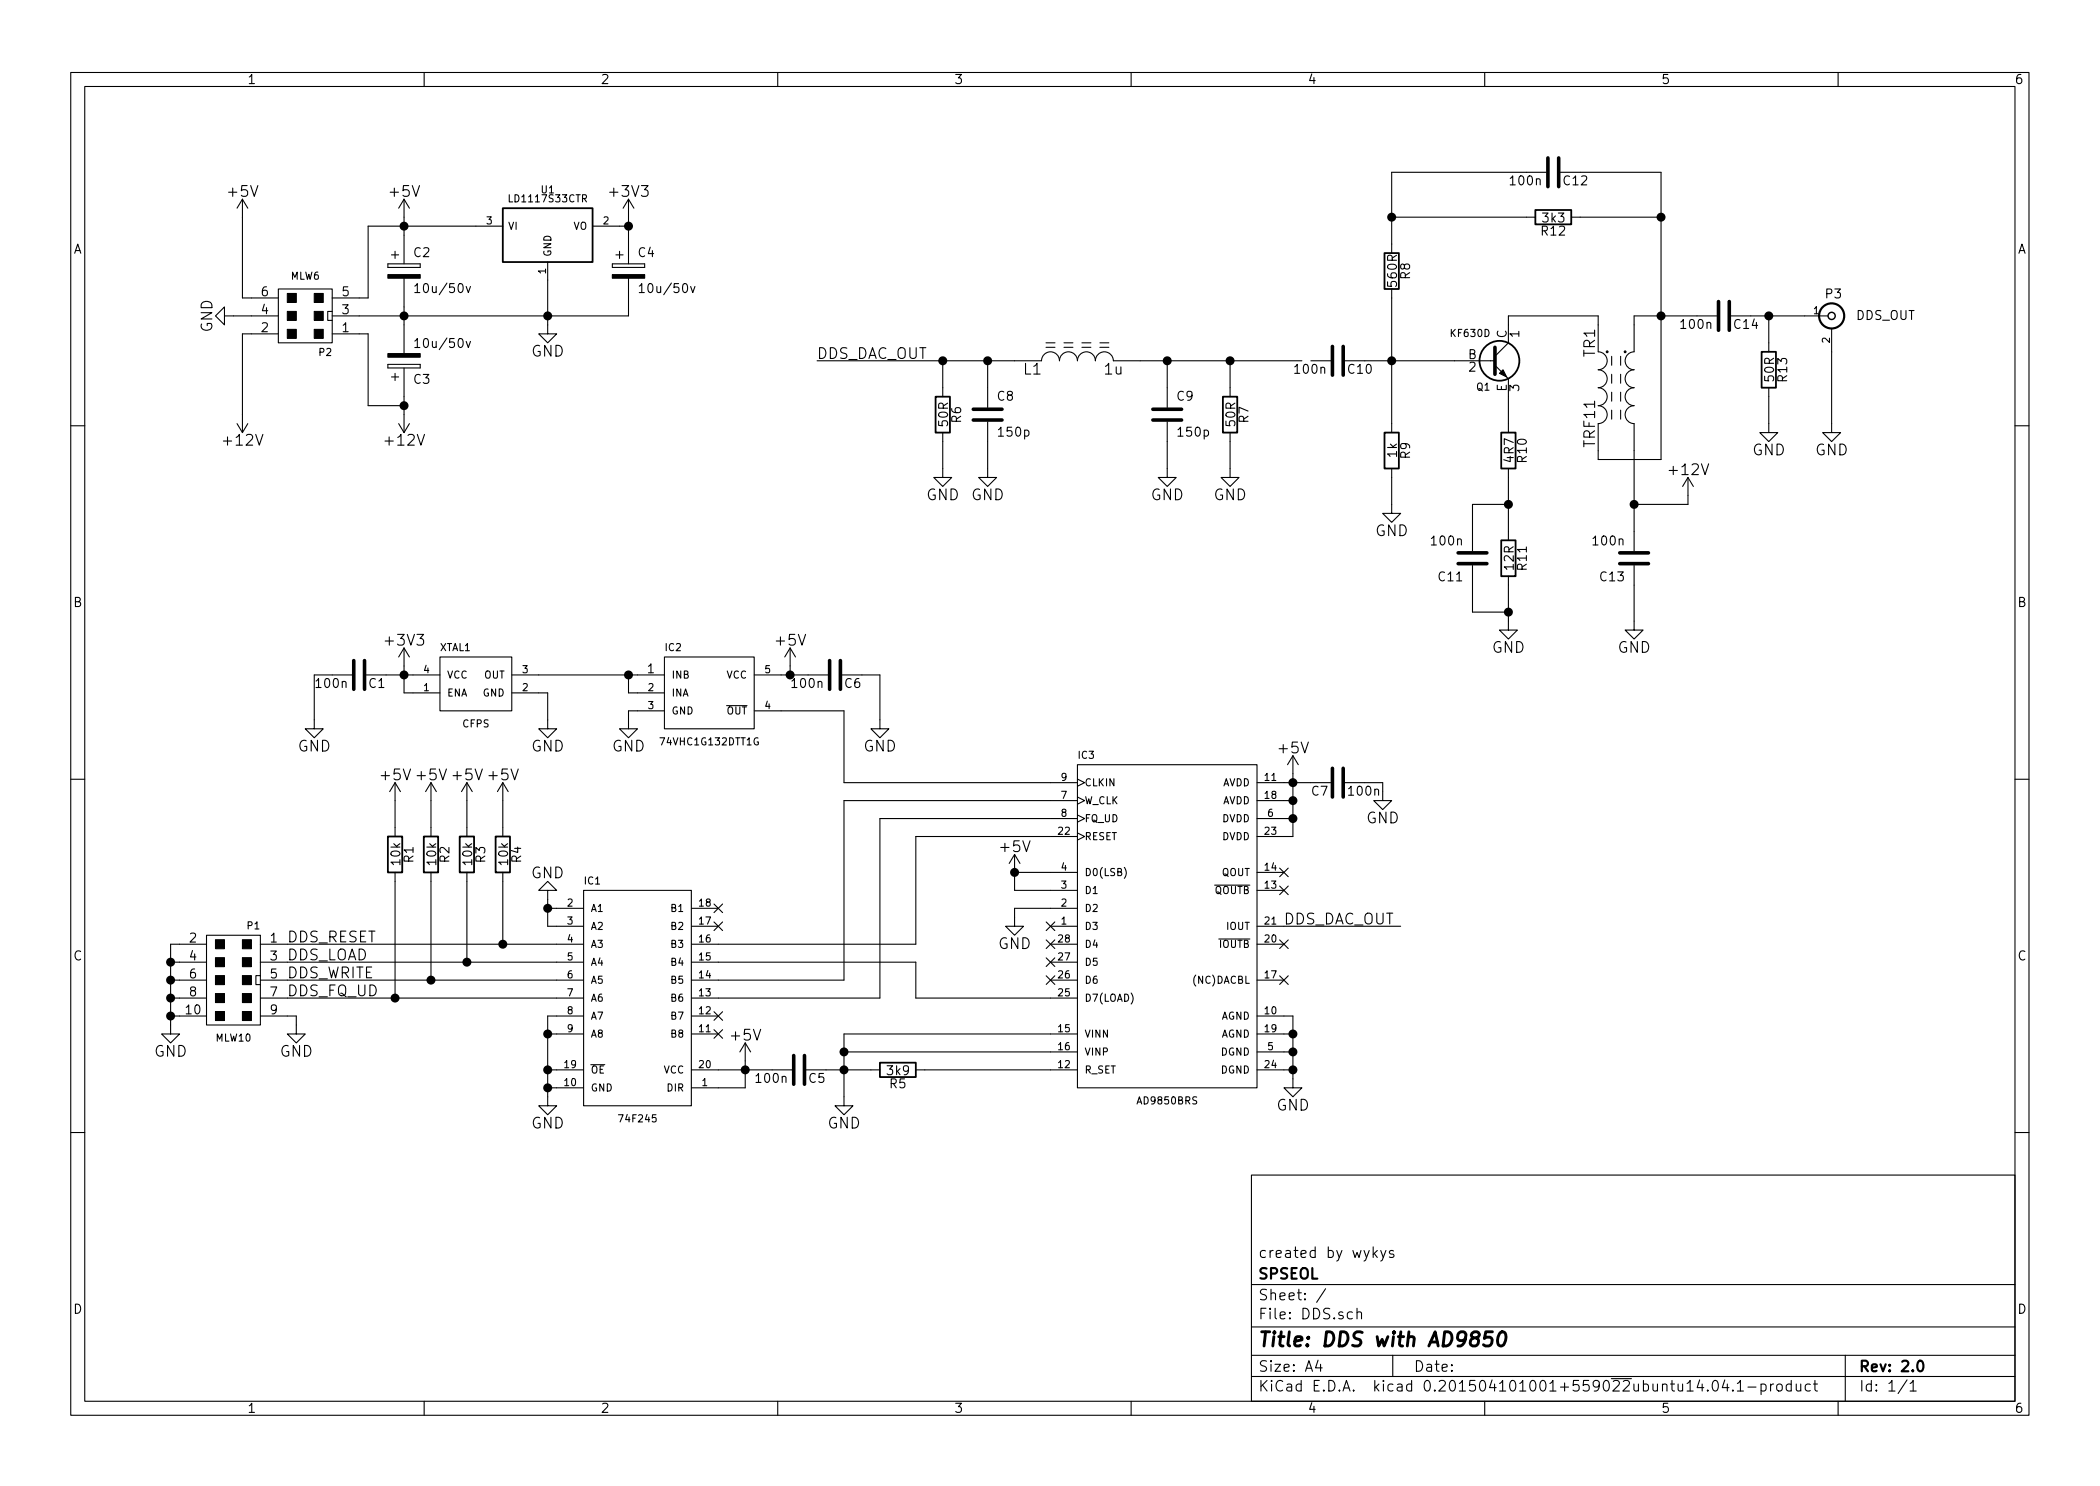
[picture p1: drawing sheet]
<svg xmlns="http://www.w3.org/2000/svg" width="297mm" height="210mm" viewBox="0 0 297 210" stroke-linecap="round" stroke-linejoin="round" font-family="sans-serif">
<g fill="none" stroke="#000" stroke-width=".15">
<path d="M10 10.3h277v189.9h-277zM12 12.2h273v186.1h-273zM60 10.3v1.9M110 10.3v1.9M160 10.3v1.9M210 10.3v1.9M260 10.3v1.9M34.3 28.2v14h5.1M34.3 28.2l-.8 1.3M34.3 28.2l.8 1.3M54.9 37.3v.5zM54.9 37.8h4.5z"/>
<path d="M54.9 37.3h4.5zM55.4 36.1h1zM55.9 35.6v1zM57.1 28.2v9.1M57.1 39.4v10.6M57.1 28.2l-.7 1.3M57.1 28.2l.8 1.3M59.4 37.3v.5zM71.1 32h-19v10.2h-5.1M77.5 37.1v10.1h1.2l-1.2 1.3-1.3-1.3h1.3M83.8 32h5.1M86.6 37.3v.5z"/>
<path d="M86.6 37.8h4.6zM86.6 37.3h4.6zM87.1 36.1h1zM87.6 35.6v1zM88.9 39.4v5.3h-41.9M88.9 28.2v9.1M88.9 28.2l-.8 1.3M88.9 28.2l.8 1.3M91.2 37.3v.5zM196.8 30.7h20.4M218.7 24.4h-21.9v11.4M222.2 30.7h12.7"/>
<path d="M223.5 24.4h11.4v40.6h-8.8v-5.1a1.27 1.27 0 0 0 1.2-1.2 1.27 1.27 0 0 0-1.2-1.3 1.27 1.27 0 0 0 1.2-1.3 1.27 1.27 0 0 0-1.2-1.2 1.27 1.27 0 0 0 1.2-1.3 1.27 1.27 0 0 0-1.2-1.3 1.27 1.27 0 0 0 1.2-1.3 1.27 1.27 0 0 0-1.2-1.2v-5.1h-12.7v3.8l-1.9 1.9M31.7 44.7v-1.3l-1.2 1.3 1.2 1.3v-1.3h7.7M33.5 59.9l.8 1.3M35.1 59.9l-.8 1.3M39.4 40.9h7.6v7.6h-7.6zM39.4 47.2h-5.1v14M47 44.1h-.6v1.2h.6M47 47.2h5.1v10.2h5M54.9 51.6v.5zM54.9 51.6h4.5zM54.9 52.1h4.5zM55.4 53.3h1z"/>
<path d="M55.9 52.8v1zM56.4 59.9l.7 1.3M57.1 52.1v9.1M57.9 59.9l-.8 1.3M58.7 40.5l.3-.4v1.3M58.7 48.3l.3-.4v1.3M58.7 41.4h.7M58.7 49.2h.7M59.4 51.6v.5zM65.9 40.5l.3 .9 .3-.9M65.9 48.3l.3 .9 .3-.9M90.4 40.5l.4-.4v1.3"/>
<path d="M90.4 41.4h.7M97.7 40.5l.3 .9 .3-.9M115.6 51h31.7a1.27 1.27 0 0 1 1.3-1.2 1.27 1.27 0 0 1 1.3 1.2 1.27 1.27 0 0 1 1.2-1.2 1.27 1.27 0 0 1 1.3 1.2 1.27 1.27 0 0 1 1.3-1.2 1.27 1.27 0 0 1 1.2 1.2 1.27 1.27 0 0 1 1.3-1.2 1.27 1.27 0 0 1 1.3 1.2h26.6M133.3 51v5.1M139.7 59.7v7.9h1.3l-1.3 1.2-1.3-1.2h1.3M139.7 51v6.7M148 49.1h1.2M148 48.5h1.2M150.5 49.1h1.3M150.5 48.5h1.3M153 49.1h1.3M153 48.5h1.3"/>
<path d="M155.6 49.1h1.2M155.6 48.5h1.2M165.1 59.7v7.9h1.3l-1.3 1.2-1.3-1.2h1.3M165.1 51v6.7M174 51v5.1M185.4 51h2.8M193 51h18.5M196.8 40.9v20.3M211.5 51.7l1.9 1.9v7.6M228 50.4v1.3M228 53v1.2M228 55.5v1.3"/>
<path d="M228 58v1.3M229.2 50.4v1.3M229.2 53v1.2M229.2 55.5v1.3M229.2 58v1.3M242.8 44.7h-11.7v5.1a1.27 1.27 0 0 0-1.2 1.2 1.27 1.27 0 0 0 1.2 1.3 1.27 1.27 0 0 0-1.2 1.3 1.27 1.27 0 0 0 1.2 1.3 1.27 1.27 0 0 0-1.2 1.2 1.27 1.27 0 0 0 1.2 1.3 1.27 1.27 0 0 0-1.2 1.3 1.27 1.27 0 0 0 1.2 1.2v18.1M247.6 44.7h11M250.2 54.9v6.3h1.3l-1.3 1.3-1.3-1.3h1.3M250.2 44.7v5.1M259.1 46.5v14.7h1.2l-1.2 1.3-1.3-1.3h1.3M10 60.2h2M133.3 61.2v6.4h1.3l-1.3 1.2-1.2-1.2h1.2"/>
<path d="M174 61.2v6.4h1.3l-1.3 1.2-1.3-1.2h1.3M196.8 66.3v6.3h1.3l-1.3 1.3-1.2-1.3h1.2M213.4 66.3v10.1M213.4 71.4h-5.1v6.6M238.8 67.6l-.8 1.2M238.8 67.6v3.8h-7.7M238.8 67.6l.7 1.2M285 60.2h2M44.4 95.5v7.6h1.3l-1.3 1.3-1.2-1.3h1.2M47 95.5h2.8M54.6 95.5h7.6M57.1 91.7v6.3h5.1"/>
<path d="M57.1 91.7l-.7 1.3M57.1 91.7l.8 1.3M62.2 93h10.2v7.6h-10.2zM72.4 98h5.1v5.1h1.2l-1.2 1.3-1.3-1.3h1.3M72.4 95.5h21.6M88.9 95.5v2.5h5.1M94 93h12.7v10.1h-12.7zM102.8 99.8h2.9M106.7 95.5h10.4M111.8 91.7l-.8 1.3M111.8 91.7v3.8M111.8 91.7l.7 1.3"/>
<path d="M121.9 95.5h2.6v7.6h1.2l-1.2 1.3-1.3-1.3h1.3M208.3 80v6.6h5.1M213.4 81.5v7.6h1.2l-1.2 1.3-1.3-1.3h1.3M231.1 80v9.1h1.3l-1.3 1.3-1.2-1.3h1.2M10 110.3h2M55.9 110.7v7.7M55.9 110.7l-.8 1.3M55.9 110.7l.7 1.3M61 110.7v7.7M61 110.7l-.8 1.3M61 110.7l.7 1.3M66 110.7v7.7"/>
<path d="M66 110.7l-.7 1.3M66 110.7l.8 1.3M71.1 110.7v7.7M71.1 110.7l-.7 1.3M71.1 110.7l.8 1.3M94 100.6h-5.1v2.5h1.3l-1.3 1.3-1.3-1.3h1.3M106.7 100.6h12.7v10.1h33M152.4 108.2h25.4v45.7h-25.4zM152.4 112.8l1 .5-1 .5M152.4 115.3l1 .5-1 .5M152.4 110.2l1 .5-1 .5M152.4 117.9l1 .5-1 .5"/>
<path d="M152.4 118.4h-22.9v15.2h-31.7M152.4 113.3h-33v25.4h-21.6M152.4 115.8h-27.9v25.4h-26.7M177.8 115.8h5.1M177.8 113.3h5.1M177.8 110.7h7.6M182.9 106.9v11.5h-5.1M182.9 106.9l-.8 1.3M182.9 106.9l.7 1.3M190.2 110.7h5.4v2.6h1.2l-1.2 1.2-1.3-1.2h1.3M285 110.3h2M24.1 136.1h5.1"/>
<path d="M24.1 138.7h5.1M29.2 132.3h7.6v12.7h-7.6zM29.2 133.6h-5.1v12.7h1.3l-1.3 1.3-1.2-1.3h1.2M36.8 138h-.6v1.3h.6M36.8 133.6h45.7M36.8 136.1h45.7M36.8 138.7h45.7M55.9 123.4v17.8M61 123.4v15.3M66 123.4v12.7M71.1 123.4v10.2M77.5 126h1.2l-1.2-1.3-1.3 1.3h1.3v5.1h5"/>
<path d="M77.5 128.5h5M82.5 126h15.3v30.5h-15.3zM97.8 128.5h3.8M97.8 131.1h3.8M97.8 136.1h31.7v5.1h22.9M101 127.9l1.2 1.2M101 130.4l1.2 1.3M102.2 127.9l-1.2 1.2M102.2 130.4l-1.2 1.3M143.5 120.9v5.1h8.9M143.5 123.4h8.9M143.5 120.9l-.8 1.3"/>
<path d="M143.5 120.9l.8 1.3M148 130.4l1.2 1.3M148 133l1.2 1.2M148 135.5l1.2 1.2M148 138.1l1.2 1.2M148.6 131.1h3.8M148.6 133.6h3.8M148.6 136.1h3.8M148.6 138.7h3.8M149.2 130.4l-1.2 1.3M149.2 133l-1.2 1.2M149.2 135.5l-1.2 1.2"/>
<path d="M149.2 138.1l-1.2 1.2M152.4 128.5h-8.9v2.6h1.3l-1.3 1.2-1.3-1.2h1.3M159 122.7a1.2 1.2 0 0 1 0 1.6M171.8 125.2h5M172.4 132.9h4.4M177.8 131.1h20.3M177.8 133.6h3.8M177.8 138.7h3.8M177.8 126h3.8M177.8 123.4h3.8M181 122.8l1.2 1.2M181 133l1.2 1.2"/>
<path d="M181 138.1l1.2 1.2M181 125.4l1.2 1.2M182.2 122.8l-1.2 1.2M182.2 133l-1.2 1.2M182.2 138.1l-1.2 1.2M182.2 125.4l-1.2 1.2M24.1 141.2h5.1M24.1 143.8h5.1M36.8 143.8h5.1v2.5h1.3l-1.3 1.3-1.3-1.3h1.3M36.8 141.2h45.7M77.5 153.9h5M77.5 146.3h5"/>
<path d="M77.5 151.4h5M82.5 143.8h-5v12.7h1.2l-1.2 1.2-1.3-1.2h1.3M97.8 143.8h3.8M97.8 146.3h3.8M97.8 151.4h14.2M101 145.7l1.2 1.2M101 143.1l1.2 1.3M102.2 145.7l-1.2 1.2M102.2 143.1l-1.2 1.3M105.4 147.6v6.3h-7.6M105.4 147.6l-.8 1.2M105.4 147.6l.8 1.2"/>
<path d="M116.8 151.4h7.7M119.4 148.8h33M129.5 151.4h22.9M152.4 146.3h-33v10.2h1.2l-1.2 1.2-1.3-1.2h1.3M177.8 143.8h5.1v10.1h1.2l-1.2 1.3-1.3-1.3h1.3M177.8 146.3h5.1M177.8 151.4h5.1M177.8 148.8h5.1M10 160.2h2M177 166.3h108v32h-108zM194.4 177.4l.4 .5M194.8 176.9l-.6 .6"/>
<path d="M195.3 176.9l.4 1M196 176.9l-.5 1.4-.2 .1M197.1 177a.37 .37 0 0 0-.6 .1v.1a.54 .54 0 0 0 .6 .3l.1 .1-.1 .2-.1 .1-.5-.1M285 160.2h2M60 198.3v1.9M110 198.3v1.9M160 198.3v1.9M177 194.8h108M177 191.8h108M177 187.8h108M177 181.8h108M186.4 192.5l-.3 1h.9"/>
<path d="M186.8 193v1M187.5 182.3l-1.3 2M191.9 185.7a.38 .38 0 0 1 .7 .1v.8M191.9 185.1v1.5M197 191.8v3M210 198.3v1.9M242.3 195.5a.35 .35 0 0 1 .4-.2 .35 .35 0 0 1 .3 .3 .77 .77 0 0 1-.5 1.2 .9 .9 0 0 1-.2-1.3zM244 195.2l-.4 1.1h1M244.3 195.8v1M245.1 196.7h.1l-.1 .1-.1-.1h.1v.1M245.7 195.8l.5-.5v1.5M245.7 196.8h.9"/>
<path d="M247.2 196.3h1.2M249.1 195.9a.48 .48 0 0 1 .6 .1l.1 .1-.1 .6a.48 .48 0 0 1-.6 0M249.1 195.8v1.5M250.4 195.8v1M250.9 195.8l-.3 .1-.2 .2M251.4 196a.41 .41 0 0 1 .7 .1v.4a.41 .41 0 0 1-.4 .3 .41 .41 0 0 1-.4-.3zM253.4 195.9l-.5-.1-.2 .3v.6l.2 .1 .5-.1M253.4 195.3v1.5M254.1 195.8l.1 .9a.4 .4 0 0 0 .5 0M254.7 195.8v1M256.1 195.9l-.5-.1-.3 .3 .1 .6 .2 .1 .5-.1M256.5 195.8h.6"/>
<path d="M256.7 195.3v1.3l.2 .2h.2M260 198.3v1.9M261 191.8v6.5M269.7 195.2l-1.2 2M270.2 195.8l.4-.5v1.5M270.2 196.8h.8"/>
</g>
<g fill="none" stroke="#000" stroke-width=".3">
<path d="M271.3 192.7a.35 .35 0 0 1 .4-.2 .35 .35 0 0 1 .3 .3 .77 .77 0 0 1-.4 1.2 .9 .9 0 0 1-.3-1.3z"/>
<circle cx="259.1" cy="44.7" r="1.78"/>
</g>
<path d="M211.1 188.4h-.9l-.2 1 .3-.2h.4l.3 .2a.82 .82 0 0 1-.2 .9l-.2 .1h-.5l-.3-.1M212.1 188.6a.46 .46 0 0 1 .5-.2 .46 .46 0 0 1 .4 .4 1.38 1.38 0 0 1-.6 1.6 .45 .45 0 0 1-.5-.3 1.87 1.87 0 0 1 .2-1.5z" fill="none" stroke="#000" stroke-width=".41"/>
<g fill="#000" stroke="#000" stroke-width=".15">
<path d="M54.9 38.9h4.5v.5h-4.5zM86.6 38.9h4.6v.5h-4.6zM40.6 41.5h1.3v1.3h-1.3zM40.6 44.1h1.3v1.2h-1.3zM40.6 46.6h1.3v1.3h-1.3zM44.4 41.5h1.3v1.3h-1.3zM44.4 44.1h1.3v1.2h-1.3zM44.4 46.6h1.3v1.3h-1.3zM54.9 50h4.5v.5h-4.5zM212.1 52.8l.5-.5 .5 1zM30.5 138h1.2v1.3h-1.2zM30.5 135.5h1.2v1.3h-1.2z"/>
<path d="M30.5 133h1.2v1.2h-1.2zM34.3 138h1.3v1.3h-1.3zM34.3 135.5h1.3v1.3h-1.3zM34.3 133h1.3v1.2h-1.3zM30.5 143.1h1.2v1.3h-1.2zM30.5 140.6h1.2v1.3h-1.2zM34.3 143.1h1.3v1.3h-1.3zM34.3 140.6h1.3v1.3h-1.3z"/>
<circle cx="227.3" cy="49.8" r=".13"/>
<circle cx="229.9" cy="49.8" r=".13"/>
</g>
<g fill="none" stroke="#000" stroke-width=".51">
<path d="M218.9 22.3v4.1M220.5 22.3v4.1M137.7 59.4h4M137.7 57.9h4M163.1 59.4h4M163.1 57.9h4M188.5 49v4.1M190 49v4.1M211.5 49.1v3.9M243.1 42.7v4M244.6 42.7v4M206.2 78.2h4.1"/>
<path d="M206.2 79.8h4.1M229.1 78.2h4.1M229.1 79.8h4.1M50 93.5v4M51.6 93.5v4M117.3 93.5v4M118.9 93.5v4M188.5 108.7v4.1M190 108.7v4.1M112.3 149.3v4.1M113.8 149.3v4.1"/>
</g>
<g fill="none" stroke="#000" stroke-width=".25">
<path d="M71.1 29.5h12.7v7.6h-12.7zM195.8 35.8h2.1v5.1h-2.1zM217.2 29.7h5v2h-5zM132.3 56.1h2.1v5.1h-2.1zM173 56.1h2v5.1h-2zM249.2 49.8h2v5.1h-2zM195.8 61.2h2.1v5.1h-2.1zM212.3 76.4h2.1v5.1h-2.1zM212.3 61.2h2.1v5.1h-2.1zM54.9 118.4h2v5h-2zM59.9 118.4h2.1v5h-2.1zM65 118.4h2.1v5h-2.1z"/>
<path d="M70.1 118.4h2v5h-2zM124.5 150.4h5v2h-5z"/>
<circle cx="212.1" cy="51" r="2.82"/>
</g>
<circle cx="259.1" cy="44.7" r=".51" fill="none" stroke="#000" stroke-width=".2"/>
<g fill="#000" stroke="#000" stroke-width=".25">
<circle cx="57.2" cy="32" r=".51"/>
<circle cx="88.9" cy="32" r=".51"/>
<circle cx="196.9" cy="30.7" r=".51"/>
<circle cx="235" cy="30.7" r=".51"/>
<circle cx="57.2" cy="44.7" r=".51"/>
<circle cx="57.2" cy="57.4" r=".51"/>
<circle cx="77.5" cy="44.7" r=".51"/>
<circle cx="133.4" cy="51" r=".51"/>
<circle cx="139.7" cy="51" r=".51"/>
<circle cx="165.1" cy="51" r=".51"/>
<circle cx="174" cy="51" r=".51"/>
<circle cx="196.9" cy="51" r=".51"/>
<circle cx="235" cy="44.7" r=".51"/>
<circle cx="250.2" cy="44.7" r=".51"/>
<circle cx="213.4" cy="71.4" r=".51"/>
<circle cx="231.1" cy="71.4" r=".51"/>
<circle cx="57.2" cy="95.5" r=".51"/>
<circle cx="88.9" cy="95.5" r=".51"/>
<circle cx="111.8" cy="95.5" r=".51"/>
<circle cx="213.4" cy="86.6" r=".51"/>
<circle cx="182.9" cy="115.8" r=".51"/>
<circle cx="182.9" cy="113.3" r=".51"/>
<circle cx="182.9" cy="110.7" r=".51"/>
<circle cx="24.1" cy="136.1" r=".51"/>
<circle cx="24.1" cy="138.7" r=".51"/>
<circle cx="61" cy="138.7" r=".51"/>
<circle cx="66" cy="136.1" r=".51"/>
<circle cx="71.1" cy="133.6" r=".51"/>
<circle cx="77.5" cy="128.5" r=".51"/>
<circle cx="143.5" cy="123.4" r=".51"/>
<circle cx="24.1" cy="141.2" r=".51"/>
<circle cx="24.1" cy="143.8" r=".51"/>
<circle cx="55.9" cy="141.2" r=".51"/>
<circle cx="77.5" cy="146.3" r=".51"/>
<circle cx="77.5" cy="153.9" r=".51"/>
<circle cx="77.5" cy="151.4" r=".51"/>
<circle cx="105.4" cy="151.4" r=".51"/>
<circle cx="119.4" cy="151.4" r=".51"/>
<circle cx="119.4" cy="148.8" r=".51"/>
<circle cx="182.9" cy="151.4" r=".51"/>
<circle cx="182.9" cy="146.3" r=".51"/>
<circle cx="182.9" cy="148.8" r=".51"/>
</g>
<text font-size="2.8" x="178" y="190.5">Title: DDS with AD9850</text>
<g font-size="2.1">
<text x="32.4" y="27.9">+5V</text>
<text x="55.2" y="27.9">+5V</text>
<text x="86.4" y="27.9">+3V3</text>
<text x="30" y="47.1" transform="rotate(-90 30 47.1)">GND</text>
<text x="75.1" y="50.5">GND</text>
<text x="115.6" y="50.8">DDS_DAC_OUT</text>
<text x="144.8" y="53">L1</text>
<text x="156.2" y="53">1u</text>
<text x="225.6" y="50.5" transform="rotate(-90 225.6 50.5)">TR1</text>
<text x="31.8" y="63.1">+12V</text>
<text x="54.6" y="63.1">+12V</text>
<text x="225.6" y="63.2" transform="rotate(-90 225.6 63.2)">TRF11</text>
<text x="247.8" y="64.4">GND</text>
<text x="256.7" y="64.4">GND</text>
<text x="131" y="70.8">GND</text>
<text x="137.3" y="70.8">GND</text>
<text x="162.7" y="70.8">GND</text>
<text x="171.6" y="70.8">GND</text>
<text x="236.3" y="67.2">+12V</text>
<text x="194.5" y="75.9">GND</text>
<text x="54.7" y="91.4">+3V3</text>
<text x="109.9" y="91.4">+5V</text>
<text x="211" y="92.4">GND</text>
<text x="228.8" y="92.4">GND</text>
<text x="42.1" y="106.3">GND</text>
<text x="75.1" y="106.3">GND</text>
<text x="86.5" y="106.3">GND</text>
<text x="122.1" y="106.3">GND</text>
<text x="181" y="106.6">+5V</text>
<text x="54" y="110.4">+5V +5V +5V +5V</text>
<text x="193.2" y="116.5">GND</text>
<text x="75.1" y="124.3">GND</text>
<text x="141.6" y="120.6">+5V</text>
<text x="181.6" y="130.8">DDS_DAC_OUT</text>
<text x="40.6" y="133.3">DDS_RESET</text>
<text x="40.6" y="135.9">DDS_LOAD</text>
<text x="141.1" y="134.3">GND</text>
<text x="40.6" y="138.4">DDS_WRITE</text>
<text x="40.6" y="141">DDS_FQ_UD</text>
<text x="21.8" y="149.5">GND</text>
<text x="39.5" y="149.5">GND</text>
<text x="103.5" y="147.2">+5V</text>
<text x="75.1" y="159.7">GND</text>
<text x="117" y="159.7">GND</text>
<text x="180.5" y="157.1">GND</text>
<text x="178" y="178">created by wykys</text>
<text x="178" y="184">Sheet: /</text>
<text x="178" y="181">SPSEOL</text>
<text x="178" y="186.7">File: DDS.sch</text>
<text x="178" y="196.9">KiCad E.D.A. kicad 0.201504101001+559022ubuntu14.04.1-product</text>
<text x="178" y="194.1">Size: A4</text>
<text x="200" y="194.1">Date:</text>
<text x="263" y="194.1">Rev: 2.0</text>
<text x="263" y="196.9">Id: 1/1</text>
</g>
<g font-size="1.8">
<text x="35" y="11.9">1</text>
<text x="85" y="11.9">2</text>
<text x="135" y="11.9">3</text>
<text x="185" y="11.9">4</text>
<text x="235" y="11.9">5</text>
<text x="285" y="11.9">6</text>
<text x="213.7" y="26.2">100n</text>
<text x="221.2" y="26.2">C12</text>
<text x="10.4" y="35.9">A</text>
<text x="218.1" y="33.3">R12</text>
<text x="218.3" y="31.5">3k3</text>
<text x="285.4" y="35.9">A</text>
<text x="37" y="41.9">6</text>
<text x="48.4" y="41.9">5</text>
<text x="58.5" y="36.4">C2</text>
<text x="59.3" y="41.4">10u/50v</text>
<text x="90.3" y="36.4">C4</text>
<text x="91.1" y="41.4">10u/50v</text>
<text x="197.6" y="40.4" transform="rotate(-90 197.6 40.4)">560R</text>
<text x="199.4" y="39.5" transform="rotate(-90 199.4 39.5)">R8</text>
<text x="37" y="47">2</text>
<text x="37" y="44.4">4</text>
<text x="48.4" y="47">1</text>
<text x="48.4" y="44.4">3</text>
<text x="213.1" y="47.9" transform="rotate(-90 213.1 47.9)">C</text>
<text x="214.9" y="47.7" transform="rotate(-90 214.9 47.7)">1</text>
<text x="237.9" y="46.5">100n</text>
<text x="245.3" y="46.5">C14</text>
<text x="258.3" y="42.2">P3</text>
<text x="262.5" y="45.3">DDS_OUT</text>
<text x="59.3" y="49.2">10u/50v</text>
<text x="183.3" y="52.9">100n</text>
<text x="190.7" y="52.9">C10</text>
<text x="207.6" y="50.8">B</text>
<text x="207.8" y="52.6">2</text>
<text x="250.9" y="53.9" transform="rotate(-90 250.9 53.9)">50R</text>
<text x="252.8" y="53.9" transform="rotate(-90 252.8 53.9)">R13</text>
<text x="58.5" y="54.3">C3</text>
<text x="135.9" y="59.8" transform="rotate(-90 135.9 59.8)">R6</text>
<text x="141.1" y="56.7">C8</text>
<text x="166.5" y="56.7">C9</text>
<text x="176.6" y="59.8" transform="rotate(-90 176.6 59.8)">R7</text>
<text x="213.1" y="55.4" transform="rotate(-90 213.1 55.4)">E</text>
<text x="214.9" y="55.3" transform="rotate(-90 214.9 55.3)">3</text>
<text x="134.1" y="60.3" transform="rotate(-90 134.1 60.3)">50R</text>
<text x="141.4" y="61.8">150p</text>
<text x="166.8" y="61.8">150p</text>
<text x="174.7" y="60.3" transform="rotate(-90 174.7 60.3)">50R</text>
<text x="197.6" y="64.7" transform="rotate(-90 197.6 64.7)">1k</text>
<text x="199.4" y="64.9" transform="rotate(-90 199.4 64.9)">R9</text>
<text x="214.1" y="65.3" transform="rotate(-90 214.1 65.3)">4R7</text>
<text x="216" y="65.4" transform="rotate(-90 216 65.4)">R10</text>
<text x="202.6" y="77.2">100n</text>
<text x="225.5" y="77.2">100n</text>
<text x="203.5" y="82.2">C11</text>
<text x="214.1" y="80.6" transform="rotate(-90 214.1 80.6)">12R</text>
<text x="216" y="80.6" transform="rotate(-90 216 80.6)">R11</text>
<text x="226.4" y="82.2">C13</text>
<text x="10.4" y="85.9">B</text>
<text x="285.4" y="85.9">B</text>
<text x="91.6" y="95.2">1</text>
<text x="44.8" y="97.3">100n</text>
<text x="52.2" y="97.3">C1</text>
<text x="112.1" y="97.3">100n</text>
<text x="119.5" y="97.3">C6</text>
<text x="185.5" y="112.6">C7</text>
<text x="190.9" y="112.6">100n</text>
<text x="56.6" y="122.3" transform="rotate(-90 56.6 122.3)">10k</text>
<text x="58.5" y="122" transform="rotate(-90 58.5 122)">R1</text>
<text x="61.7" y="122.3" transform="rotate(-90 61.7 122.3)">10k</text>
<text x="63.6" y="122" transform="rotate(-90 63.6 122)">R2</text>
<text x="66.8" y="122.3" transform="rotate(-90 66.8 122.3)">10k</text>
<text x="68.6" y="122" transform="rotate(-90 68.6 122)">R3</text>
<text x="71.9" y="122.3" transform="rotate(-90 71.9 122.3)">10k</text>
<text x="73.7" y="122" transform="rotate(-90 73.7 122)">R4</text>
<text x="10.4" y="135.9">C</text>
<text x="26.8" y="133.3">2</text>
<text x="26.8" y="135.9">4</text>
<text x="38.3" y="133.3">1</text>
<text x="38.3" y="135.9">3</text>
<text x="285.4" y="135.9">C</text>
<text x="26.3" y="143.5">10</text>
<text x="26.8" y="138.4">6</text>
<text x="26.8" y="141">8</text>
<text x="38.3" y="138.4">5</text>
<text x="38.3" y="141">7</text>
<text x="38.3" y="143.5">9</text>
<text x="107.1" y="153.2">100n</text>
<text x="114.4" y="153.2">C5</text>
<text x="125.6" y="152.1">3k9</text>
<text x="125.9" y="154">R5</text>
<text x="10.4" y="185.9">D</text>
<text x="285.4" y="185.9">D</text>
<text x="35" y="199.9">1</text>
<text x="85" y="199.9">2</text>
<text x="135" y="199.9">3</text>
<text x="185" y="199.9">4</text>
<text x="235" y="199.9">5</text>
<text x="285" y="199.9">6</text>
</g>
<g font-size="1.4">
<text x="72.2" y="28.6">LD1117S33CTR</text>
<text x="76.6" y="27.4">U1</text>
<text x="68.8" y="31.7">3</text>
<text x="71.9" y="32.5">VI</text>
<text x="81" y="32.5">VO</text>
<text x="85.3" y="31.7">2</text>
<text x="41.1" y="39.6">MLW6</text>
<text x="77.2" y="38.7" transform="rotate(-90 77.2 38.7)">1</text>
<text x="78" y="36.3" transform="rotate(-90 78 36.3)">GND</text>
<text x="205.3" y="47.7">KF630D</text>
<text x="256.5" y="44.4">1</text>
<text x="45.1" y="50.4">P2</text>
<text x="258.8" y="48.5" transform="rotate(-90 258.8 48.5)">2</text>
<text x="208.9" y="55.3">Q1</text>
<text x="59.9" y="95.2">4</text>
<text x="62.2" y="92.1">XTAL1</text>
<text x="73.9" y="95.2">3</text>
<text x="94.1" y="92.1">IC2</text>
<text x="108.2" y="95.2">5</text>
<text x="59.9" y="97.8">1</text>
<text x="63.2" y="98.5">ENA</text>
<text x="63.2" y="96">VCC</text>
<text x="68.2" y="98.5">GND</text>
<text x="68.4" y="96">OUT</text>
<text x="73.9" y="97.8">2</text>
<text x="91.7" y="97.8">2</text>
<text x="91.7" y="100.3">3</text>
<text x="95" y="96">INB</text>
<text x="95" y="98.5">INA</text>
<text x="95" y="101.1">GND</text>
<text x="102.7" y="101.1">OUT</text>
<text x="102.7" y="96">VCC</text>
<text x="108.2" y="100.3">4</text>
<text x="65.4" y="102.9">CFPS</text>
<text x="93.6" y="105.5">74VHC1G132DTT1G</text>
<text x="152.5" y="107.4">IC3</text>
<text x="150.1" y="113">7</text>
<text x="150.1" y="110.5">9</text>
<text x="153.4" y="113.8">W_CLK</text>
<text x="153.4" y="111.2">CLKIN</text>
<text x="172.8" y="111.2">AVDD</text>
<text x="172.8" y="113.8">AVDD</text>
<text x="178.9" y="110.5">11</text>
<text x="178.9" y="113">18</text>
<text x="149.7" y="118.1">22</text>
<text x="150.1" y="115.6">8</text>
<text x="153.4" y="116.3">FQ_UD</text>
<text x="153.4" y="118.9">RESET</text>
<text x="172.8" y="116.3">DVDD</text>
<text x="172.8" y="118.9">DVDD</text>
<text x="178.9" y="118.1">23</text>
<text x="179.3" y="115.6">6</text>
<text x="82.7" y="125.1">IC1</text>
<text x="150.1" y="125.7">3</text>
<text x="150.1" y="123.2">4</text>
<text x="153.4" y="123.9">D0(LSB)</text>
<text x="172.7" y="123.9">QOUT</text>
<text x="178.9" y="125.7">13</text>
<text x="178.9" y="123.2">14</text>
<text x="35" y="131.5">P1</text>
<text x="80.3" y="128.3">2</text>
<text x="80.3" y="130.8">3</text>
<text x="83.6" y="129">A1</text>
<text x="83.6" y="131.6">A2</text>
<text x="95" y="131.6">B2</text>
<text x="95" y="129">B1</text>
<text x="98.9" y="130.8">17</text>
<text x="98.9" y="128.3">18</text>
<text x="150.1" y="130.8">1</text>
<text x="150.1" y="128.3">2</text>
<text x="153.4" y="131.6">D3</text>
<text x="153.4" y="129">D2</text>
<text x="153.4" y="126.5">D1</text>
<text x="171.7" y="126.5">QOUTB</text>
<text x="173.4" y="131.6">IOUT</text>
<text x="178.9" y="130.8">21</text>
<text x="80.3" y="133.3">4</text>
<text x="80.3" y="135.9">5</text>
<text x="83.6" y="134.1">A3</text>
<text x="83.6" y="136.6">A4</text>
<text x="95" y="136.6">B4</text>
<text x="95" y="134.1">B3</text>
<text x="98.9" y="135.9">15</text>
<text x="98.9" y="133.3">16</text>
<text x="149.7" y="135.9">27</text>
<text x="149.7" y="133.3">28</text>
<text x="153.4" y="136.6">D5</text>
<text x="153.4" y="134.1">D4</text>
<text x="172.4" y="134.1">IOUTB</text>
<text x="178.9" y="133.3">20</text>
<text x="80.3" y="138.4">6</text>
<text x="80.3" y="141">7</text>
<text x="80.3" y="143.5">8</text>
<text x="83.6" y="139.2">A5</text>
<text x="83.6" y="141.7">A6</text>
<text x="95" y="141.7">B6</text>
<text x="95" y="139.2">B5</text>
<text x="98.9" y="143.5">12</text>
<text x="98.9" y="141">13</text>
<text x="98.9" y="138.4">14</text>
<text x="149.7" y="141">25</text>
<text x="149.7" y="138.4">26</text>
<text x="153.4" y="141.7">D7(LOAD)</text>
<text x="153.4" y="139.2">D6</text>
<text x="168.9" y="139.2">(NC)DACBL</text>
<text x="178.9" y="143.5">10</text>
<text x="178.9" y="138.4">17</text>
<text x="30.6" y="147.4">MLW10</text>
<text x="80.3" y="146">9</text>
<text x="83.6" y="144.3">A7</text>
<text x="83.6" y="146.8">A8</text>
<text x="95" y="146.8">B8</text>
<text x="95" y="144.3">B7</text>
<text x="98.9" y="146">11</text>
<text x="149.7" y="146">15</text>
<text x="149.7" y="148.6">16</text>
<text x="153.4" y="146.8">VINN</text>
<text x="153.4" y="149.3">VINP</text>
<text x="172.6" y="149.3">DGND</text>
<text x="172.6" y="144.3">AGND</text>
<text x="172.6" y="146.8">AGND</text>
<text x="178.9" y="146">19</text>
<text x="179.3" y="148.6">5</text>
<text x="79.9" y="153.7">10</text>
<text x="79.9" y="151.1">19</text>
<text x="83.6" y="154.4">GND</text>
<text x="83.6" y="151.9">OE</text>
<text x="93.8" y="151.9">VCC</text>
<text x="94.3" y="154.4">DIR</text>
<text x="98.9" y="151.1">20</text>
<text x="99.3" y="153.7">1</text>
<text x="149.7" y="151.1">12</text>
<text x="153.4" y="151.9">R_SET</text>
<text x="172.6" y="151.9">DGND</text>
<text x="178.9" y="151.1">24</text>
<text x="87.8" y="158.8">74F245</text>
<text x="161" y="156.3">AD9850BRS</text>
</g>
</svg>
